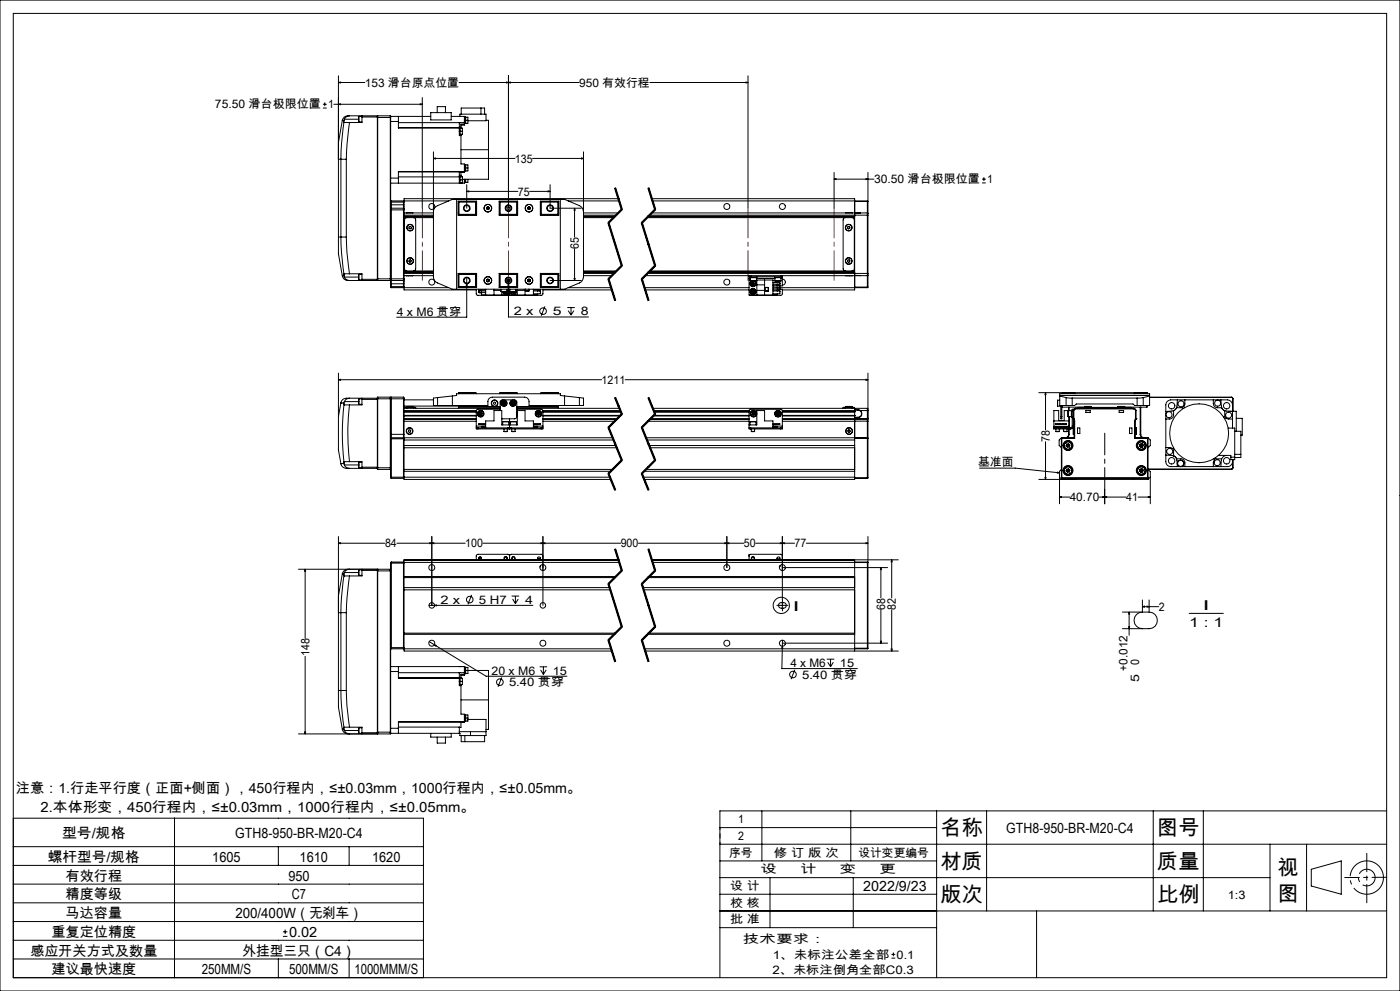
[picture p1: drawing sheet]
<svg xmlns="http://www.w3.org/2000/svg" width="420mm" height="297mm" viewBox="0 0 420 297" stroke-linecap="round" stroke-linejoin="round" font-family="sans-serif">
<g fill="none" stroke="#000" stroke-width=".3">
<path d="M0 0h420v297h-420zM4 4h412v289h-412zM96.9 32.4h1.1M96.9 31.3h1.1M97.4 30.7v1.1M100.2 31.3h26.5M101.5 24.7l.6-.1v.3zM101.5 31.3l.6-.2v.3zM101.5 22.7v48.3M101.5 24.7h8M102.7 36.1l-1.2 6.6v5h.8M102.7 36.1l.5 .1"/>
<path d="M103.2 36.6l-.8 6.6-.1 4.5M103.2 36.6l1.6 .1M103.2 36.2v.4M103.3 35.7l-.1 .5M103.3 35.7h4.3M104.8 34.7h-.2a1.78 1.78 0 0 0-1.9 1.4M104.8 36.7l-.7 6.5-.2 4.5M104.8 34.7l8.4 .1M104.8 34.7l-.8 .2-.7 .8M107.7 34.9v1.6M107.7 34.9h.9M107.7 36.5h.9"/>
<path d="M108.6 34.7v.4M108.6 35.1v1.6h-3.8M108.6 35.1h4.6M113.2 34.8v.4M113.2 35.2v48.4M113.2 35.2h4M113.3 34.7v49.4M113.3 34.7h3.8M113.3 34.7l-.1 .1M117.1 34.7v49.4M117.1 34.7l.1 .5M117.2 35.2v48.8"/>
<path d="M117.2 34.9h12M117.2 36.4h2.3M119.5 34.9v1.5M119.5 36.4v2h18.3M119.5 38.2h18.3M119.5 36.8h19.8M126.1 31.1l.6 .2-.6 .1zM126.7 29.2v33.2M129.2 33.8h6.2v2.1h-6.2zM131.2 33.8v-1.8h2.4v1.8M135.4 34.9h3.9v2.6h-1M137.7 24.7h36"/>
<path d="M137.8 39.3v1.3h.5M137.8 38.3h.2v2h-.2M137.8 38.4v.9M137.8 39.3h.1M137.8 38.2v.2M137.8 36.8h.1M137.8 36.8v1.3M137.8 34.9h.2v-.7h7.8v2h-5.4M137.8 39.3h.9M137.8 38.1v.1M137.8 38.1h.5M138 38.4h.7v.9"/>
<path d="M138.3 38.1v.3M138.4 34.2v-1.8h7v1.8M138.7 39.3v.9h-.7M139.3 37.2h-1v.9M139.3 35.1h1.1v1M139.3 36.1h1.1M139.5 35.1v2M139.7 35.1v1.9l-.4 .1M140.4 36.1v.9h-.7M144.3 32.4v1.8M145.8 36.1h.7v8.8M151.9 24.6l.6 .1-.6 .2z"/>
<path d="M152.5 24.7l.6-.1v.3zM152.5 22.7v39.7M194.9 24.7h29.5M223.8 24.6l.6 .1-.6 .2zM224.4 22.7v39.7M102.3 47.7h1.6M102.3 47.7v23.3M103.9 47.7v23.3M117.2 53.4h2.3M119.5 53.4v1.5M119.5 53h18.3M130 47.5l.6-.2v.4z"/>
<path d="M130 45.5l.1 37.9 .3 .7 .5 .5 4.8 2.1h33.7l5-2.3 .6-1.4v-37.5M130 47.5h24.5M137 59.8v26.9M137.8 51.5h.1M137.8 51.5v1.1M137.8 53v1.9M137.8 52.9l.9 .1v.9M137.8 52.6v.4M137.8 52.6h.5M137.8 53.9h.9M138 52.9v2M138.3 40.2v.4"/>
<path d="M138.3 52.6v.4M138.3 40.6v8.5h1v2.4h-19.8M138.3 54.8v.1M138.3 44.9h8.2M138.7 53.9v.9h-.7M139.3 51.4h-19.8v2M139.3 49.3l.4 .1v1.9h-.4M139.3 51.6h-1v1M139.3 53.7v1.2h-22.1M139.3 50.3h1.1M139.5 49.3v2M139.5 53.7v1"/>
<path d="M139.7 49.4h.7v.9M139.7 53.7v1M140 57.4l.6-.2v.3zM140 55.3v7.1M140 57.4h15.4M140.4 50.3v.9h-.7M140.4 53.7v.9l-1.1 .1M146.5 44.9v8.8h-7.8M158.9 57.4h6.1M159.8 47.5h15.2M164.4 57.2l.6 .2-.6 .1zM165 55.3v7.1h9.4"/>
<path d="M168.1 59.8v26.9M174.4 47.3l.6 .2-.6 .2zM184.4 56.4l2 6.4M184.5 56.4l2 6.4-4 4 4 12.8-4 4 2 6.4M184.7 56.3l1 3.2M185.5 59.5h-64.3v3M185.7 59.5l1 3.2zM194.4 56.4l2 6.4M194.5 56.4l2 6.4-4 4 4 12.8-4 4 2 6.4M194.7 56.3l2 6.4M195.5 59.5h60.9v5M250.2 53.7l.6-.2v.3z"/>
<path d="M250.2 53.7h12M250.2 51.7v10.7M259.8 53.5l.6 .2-.6 .1zM260.4 51.7v12.3M294.6 54.8h1.1M294.6 53.7h1.1M295.2 53.1v1.2M101.5 71v5.1l1.2 6.6M101.5 71h.8M102.3 71h1.6M102.3 71l.1 4.6 .8 6.6M103.9 71l.2 4.5 .7 6.6"/>
<path d="M117.2 60.6h4M117.2 62.9h4M117.2 61.4h4M117.4 62.4v21.7M117.4 60.2v2.2M117.4 62.4h3.6M117.4 60.2h3.6M117.4 62.4l-.2 .1M117.4 60.2l-.2 .2M121 62.4v21.7M121 60.2v2.2M121 62.4l.2 .1"/>
<path d="M121 60.2l.2 .2M121.2 62.5v.4M121.2 62.9v20.7M121.2 65.2h8.8M121.2 64.9h8.8M121.2 63.8h8.8M121.2 60.2h13.4M121.2 64.5h8.8M121.2 64.8h8.8M121.9 63.8h2M122 65.2l-.4 .2-.2 .5v14.7l.2 .4 .4 .2M122.7 68l.4-.2 .3 .3-.1 .4-.3 .1-.3-.2z"/>
<path d="M122.8 78l.3-.1 .3 .2-.1 .4-.4 .1-.2-.3zM124 65.2l.5 .2 .2 .5v14.7l-.2 .4-.5 .2M130 63.5l.4-1.1 .5-.6 4.8-2h33.7l4.8 2 .5 .6 .3 1.1M137.4 63.8h.1M137.4 60.3h5.6v4.2h-5.6zM137.5 60.6v3.9M137.5 60.6h5.2M137.7 60.4v4M137.7 60.4h5.3M137.7 60.4l-.2 .2M137.7 64.4h5.3M142.7 60.6l.2-.2v4l-.2-.2"/>
<path d="M142.7 64.2h-5.2l.2 .2M142.7 60.6v3.6M146 62.2l.1 .4M146.1 62.6l.3 .2M146.4 62l.3 .2M146.4 62l-.4 .2M146.7 62.6l-.3 .2M146.7 62.2v.4M149.8 60.3h5.5v4.2h-5.5zM149.8 60.4h5.5M149.8 64.4h5.5M150 60.6v3.6"/>
<path d="M150 60.6l-.1-.2v4l.1-.2M150 60.6h5M150 64.2h5M155 60.6l.2-.2v4l-.2-.2M155 60.6v3.6M158.4 62.6l.3 .2M158.4 62.2v.4M158.7 62l.3 .2M158.7 62l-.3 .2M159 62.6l-.3 .2M159 62.2v.4M162.1 60.3h5.5v4.2h-5.5z"/>
<path d="M162.1 60.4h5.3M162.1 64.4h5.3M162.3 60.6v3.6M162.3 60.6l-.1-.2v4l.1-.2M162.3 60.6h5.2M162.3 64.2h5.2l-.1 .2M167.4 60.4v4M167.4 60.4l.1 .2M167.5 60.6v3.9M167.5 63.8h.1M170.5 60.2h15.2M172.4 62.4v8.6"/>
<path d="M172.4 74.6v9.5M172.4 62.4l.1 .6h-.3zM175 65.2h9.1M175 64.9h9.4M175 63.8h10.5M175 64.5h9.9M175 64.8h9.5M182.4 66.8l4 12.9M182.7 66.7l4 12.9M186.4 62.7l-4 4M186.4 79.5l-4 4M186.7 62.9l-4 4"/>
<path d="M186.7 79.8l-4 4M192.4 66.8l4 12.9M192.7 66.7l4 12.9M194.1 65.2h62.3M194.4 64.9h62M194.5 64.8h61.9M194.8 64.5h65.4M195.5 63.8h61.9M195.7 60.2h64.5M196.4 62.7l-4 4M196.4 79.5l-4 4M196.7 62.9l-4 4"/>
<path d="M196.7 79.8l-4 4M253.6 65.2l-.4 .2-.3 .5v14.7l.3 .4 .4 .2M253.7 63.8h2M254.3 68l.4-.2 .3 .2-.1 .4-.3 .2-.3-.2zM254.4 77.9h.4l.2 .3-.2 .3-.3 .1-.3-.3zM255.6 65.2l.5 .2 .2 .5v14.7l-.2 .4-.5 .2M256.4 64.5v17.4M256.4 60.4h3.8M257.4 63.9h-1v.6M257.4 63.8h.7M257.4 63.8v.1M258.1 63.8l-.7 .1"/>
<path d="M258.1 63.8h2.1M260.2 64.5h.2M260.2 63.8v.7M260.2 63.8l.2 .2M260.2 60.2v.2M260.2 60.2l.2 .1-.2 .1M260.2 60.4v3.4M260.2 64.5v17.4M260.4 64v.5M260.4 64.5v17.4M102.7 82.7a1.85 1.85 0 0 0 2.1 1.4M103.2 82.2v.4"/>
<path d="M103.2 82.6l.1 .4M103.2 82.6l-.5 .1M103.3 83l.7 .9 .8 .2M103.3 83h4.3M104.8 82.1l-1.6 .1M104.8 82.1h3.8v1.6M107.7 82.2v1.7M107.7 82.2h.9M107.7 83.9h.9M108.6 83.7v.4M108.6 83.7h4.6M113.2 84l-8.4 .1"/>
<path d="M113.2 83.6v.4M113.2 83.6h8M113.2 84l.1 .1M113.3 84.1h3.8M117.2 84v1.1M117.2 85.1l.2 1.1M117.2 84l-.1 .1M117.2 85.8h4M117.2 83.9l.2 .2M117.2 85.1h4M117.4 84.1v2.1M117.4 84.1h3.6"/>
<path d="M117.4 86.2h3.6M121 84.1v2.1M121.2 83.6v.3M121.2 83.9v3h21.7M121.2 81.2h8.8M121.2 81.5h8.8M121.2 82.6h8.8M121.2 86.2h13.4M121.2 81.9h8.8M121.2 81.6h8.8M121.2 83.9l-.2 .2M121.2 86l-.2 .2"/>
<path d="M121.9 82.6l1.9 .1M123.8 82.7h.1M137.4 82.6h.1M137.4 81.9h5.6v4.2h-5.6zM137.5 81.9v4M137.5 85.9h5.2M137.5 85.9l.2 .1M137.7 82.1v3.9M137.7 86h5.3M137.7 82.1l-.2 .1h5.2M137.7 82.1h5.3M140 84.9l.2 .6h-.3z"/>
<path d="M140 83.2v11.9h-21M142.7 82.2l.2-.1v3.9l-.2-.1M142.7 82.2v3.7M142.9 86.7v1.4l.4 .4 9.3-.1M143.6 86.7v.2h2.1M143.6 87.2v.5h2.1M143.6 87.2h2.1M143.8 87.7h.5M144.4 86.9v.3l-.4-.3-.3 .3M144.4 87.7v.7h1.3M145.7 86.7v1.7h14.3v-1.7M146 83.9l.1 .3"/>
<path d="M146.1 84.2l.3 .3M146.4 83.7l.3 .2M146.4 83.7l-.4 .2M146.7 84.2l-.3 .3M146.7 83.9v.3M148.2 86.7v1.7M148.2 87h2.1M149.8 81.9h5.5v4.2h-5.5zM149.8 86h5.5M149.8 82.1h5.5M150 82.2v3.7M150 86v.1"/>
<path d="M150 82.2l-.1-.1v3.9l.1-.1M150 82.2h5M150 85.9h5M150.3 87.3v.1M150.3 87.3h1.8M150.3 86.7v.6M150.3 87.4h1.8M150.5 87.4v1M150.7 86v.1M151.3 87.4v.3M151.3 87.7l.5 .1M151.7 87.4l-.4 .3"/>
<path d="M151.7 87.4l.1 .4M151.8 87.4l.4 .1M152.1 87.3v.1M152.1 86.7v.6M152.1 87.2l.1 .3M152.2 84.2l.2 .3M152.2 84.2h.2M152.2 87.5l-.4 .3M152.2 84.3l.1 .1M152.3 86.7a.88 .88 0 0 1-.2 1.4 .88 .88 0 0 1-1.3-.7 .9 .9 0 0 0 1.3 .8 .9 .9 0 0 0 .2-1.5M152.4 84.2h.1M152.4 83.6v.6"/>
<path d="M152.4 83.9h.5M152.5 84.9l.2 .6h-.3zM152.5 83.2v11.8h24.1M152.9 83.8v.5M152.9 86.7v1.7M153 87.3h.1M153 87.3h1.8M153 86.7v.6M153.1 87.4a.87 .87 0 0 0 1.2 .8 .87 .87 0 0 0 .5-1.3 .89 .89 0 0 1-.5 1.3 .89 .89 0 0 1-1.2-.8zM153.6 87.4v.3M153.6 87.7l.5 .1M154 87.4l-.4 .3"/>
<path d="M154 87.4l.1 .4M154.1 87.4l.4 .2M154.4 86v.1M154.5 87.4v.2M154.5 87.6l-.4 .2M154.8 87.3l-1.8 .1M154.8 86.7v.6M155 82.2l.2-.1v4M155 82.2v3.7M155 86v.1M155 85.9l.2 .1M155.2 86.7v1.7"/>
<path d="M155.2 87h2.3M157.5 86.7v1.7M157.6 86.7v.5h1.1v-.5M157.6 86.7v.5M158.4 84.2l.3 .3M158.4 83.9v.3M158.6 86.7v.5M158.7 83.7l.3 .2M158.7 83.7l-.3 .2M159 84.2l-.3 .3M159 83.9v.3M160 87.2h2.1"/>
<path d="M161.3 86.9v.3l.4-.3 .4 .3M161.3 88v.4h-1.3M162.1 87.2v.3M162.1 81.9h5.5v4.2h-5.5zM162.1 86.7v.2h-2.1M162.1 87.2v.8h-2.1M162.1 86h5.3M162.1 82.1h5.3M162.3 82.2v3.7M162.3 82.2l-.1-.1v3.9l.1-.1M162.3 85.9h5.2M162.9 86.7l-.1 1.5-.3 .3-9.4-.1"/>
<path d="M162.9 86.9h20.7M163.5 91.8l-1.2 2.8M165 84.1h9.4M167.4 82.1v3.9M167.4 82.1l.1 .1h-5.2M167.5 81.9v4M167.5 82.6h.1M167.5 85.9l-.1 .1M170.2 92.2h2.2M170.5 93.1l.8 1.3M170.5 86.2h12.8M171.3 92.2v2.2"/>
<path d="M172.2 93.1l-.9 1.3M172.2 83.5h.3l-.1 .6zM175 81.2h10M175 81.5h9.6M175 82.6h8.6M175 81.9h9.2M175 81.6h9.6M182.4 83.7l2 6.4M182.7 83.6l2 6.4M192.4 83.7l2 6.4M192.7 83.6l2 6.4M193.3 86.2h31.4"/>
<path d="M193.5 82.6h31.2M193.5 86.9h31.2M194.2 81.9h66M194.6 81.6h61.8M194.7 81.5h61.7M194.9 81.2h61.5M224.7 83h.5M224.7 82.6h.5M224.7 83v.5M224.7 82.6v.4M224.7 83.5v4.9h7.2v-4.5h-5M224.7 83.9h.4"/>
<path d="M224.7 83.5h.4M225 83v.2h2v-.2M225.1 84.2h.1M225.1 84.2h1.8M225.1 83.2v1M225.2 84.2h1.7M225.2 82.6v.4M225.2 82.6h9M225.2 83h9M225.4 85.1l.3 .4M225.4 87.1l.1 .5M225.4 87.1l.9 .5"/>
<path d="M225.5 84.2l-.5 .9M225.5 87.6l.4 .2M225.6 84.2l-.6 .9M225.6 84.6h.5M225.6 84.6l-.2 .5M225.6 84.6l.6 .8M225.8 86.9l-.4 .2M225.8 86.9l.5 .2M225.8 86.9l.1 .9M226.1 84.6l.3 .4M226.1 84.6l-.4 .9M226.2 85.4l-.5 .1"/>
<path d="M226.2 84.2a.88 .88 0 0 1 .2 1.5 .88 .88 0 0 1-1.4-.6M226.3 84.2a.9 .9 0 0 1 .1 1.6 .9 .9 0 0 1-1.4-.7M226.3 87.1v.5M226.3 87.1l-.8 .5M226.3 87.6l-.4 .2M226.4 85l-.2 .4M226.4 85l-1 .1M226.9 83.2v1M226.9 83.5h5.6M227 83.9v4.5M227 85.4h2.4M227 87h2.4"/>
<path d="M229.4 83.9v4.5M229.4 86.1h1.1v1.1h-1.1zM229.5 86.2v1M231.9 84.7h2.1v.5M231.9 85.5h2.1v.5h-2.1M231.9 86.4h2.1v.5h-2.1M231.9 87.2h2.1M231.9 85.2h2.1M231.9 84h.6M232.4 83v.2h2v-.2M232.5 84.2h.1M232.5 84.2h1.8"/>
<path d="M232.5 83.2v1M233.2 86.9v.3l.3-.3 .4 .3M233.2 84.2v.5M233.2 86v.4M233.2 88v.4h-1.3M233.2 86.2h27M233.3 84.7h.5M233.9 85.2a.41 .41 0 0 1-.4 .2 .41 .41 0 0 1-.3-.2v.3M234 84.9v.2M234 87.2v.3M234 86.7h.7v1.4l-.4 .4-9.3-.1M234 87.2v.8h-2.1"/>
<path d="M234.2 82.6h.5M234.2 83h.5M234.2 82.6v.4M234.3 83.2v1M234.3 83.5h.4M234.7 83.6a.9 .9 0 0 1 .9 .9 .9 .9 0 0 1-.9 .9M234.7 83v.5M234.7 82.6v.4M234.7 83.5v2.2h-.7M234.7 82.6h22.7M253.7 82.6h.1M255.7 82.6l-1.9 .1"/>
<path d="M256.4 81.9v5h-21.7M256.4 81.9v.6h1M256.4 86h3.8M257.4 82.5l.7 .1M257.4 82.6h.7M257.4 82.5v.1M258.1 82.6h2.1M260.2 81.9h.2M260.2 81.9v.7M260.2 86h.2M260.2 86v.2M260.2 82.6v3.4"/>
<path d="M260.4 81.9v.5M260.4 82.4l-.2 .2M260.4 86l-.2 .2M260.4 82.4v3.6M101.5 113.8l.6-.1v.3zM101.5 111.8v13M101.5 113.8h79M104.8 119.3h-.2a1.92 1.92 0 0 0-2.3 1.4M104.8 119.3a1.71 1.71 0 0 0-1.5 1.1M104.8 119.3h8.4M107.7 119.5l-.1 .9M107.7 119.5v1.7"/>
<path d="M107.7 119.5h.9M108.6 119.3v.4M108.6 119.7h4.6M108.6 119.7v1.7h-3.8M113.2 119.5h8M113.2 119.7v20.3M113.3 119l-.1 .7M113.3 119v21.7M113.3 119h3.8M117.1 119v21.7M117.1 119l.1 12.3M117.4 119v12.2"/>
<path d="M117.4 119h3.6M117.4 119l-.2 .2M121 119v12.2M121 119l.2 .5M121.2 119.8h8.8M121.2 119.5v10.7M131.3 119.2l-1.3 .1v2.2h1.3M131.3 119.2l5.7-.7v-.5h31.1v.5l5.7 .7M131.3 119.2v2.3M135.7 118.7v2.8M137.5 117.9v.1M137.5 117.9h5.4"/>
<path d="M137.7 117.7h5l.2 .2M137.7 117.7v.3M137.7 117.7l-.2 .2M142.9 117.9v.1M149.9 117.9l.1-.2h5l.2 .2M149.9 117.9h5.3M149.9 117.9v.1M155.2 117.9v.1M162.2 117.9h5.3M162.2 117.9v.1M167.4 117.7h-5.1l-.1 .2M167.4 117.7v.3"/>
<path d="M167.4 117.7l.1 .2M167.5 117.9v.1M169.4 118.7v2.8M173.8 119.2l1.2 .1v2.2h-1.2M173.8 119.2v2.3M184.4 119.3l2 4.9M184.5 119.2l2 4.9-4 4 4 9.8-4 4 2 4.9M184.7 119.1l1 2.5M187.5 113.8h72.9M194.4 119.3l2 4.9M194.5 119.2l2 4.9-4 4 4 9.8-4 4 2 4.9M194.7 119.1l2 4.9"/>
<path d="M259.8 113.7l.6 .1-.6 .2zM260.4 111.8v13.7M313.7 117.7l.1 .6h-.3zM313.7 117.7v11.2M317.3 119.9v1.8M317.3 119.9h.6M317.9 118.5h27M317.9 118.7l1.9 .5M318.6 117.9h4M318.6 117.9v.1M318.6 117.9l.1-.2v.3M319.8 119.2l1.9 .1"/>
<path d="M319.8 119.2v2.3M321.7 119.3h19.4M321.7 119.3v2.2M322.6 117.9l-.2-.2v.3M322.6 117.9v.1M340.3 117.9h3.9M340.3 117.9l.1-.2v.3M340.3 117.9v.1M341.1 119.3v2.2M343 119.2l-1.9 .1M343 119.2v2.3M344.1 117.7h-32.5"/>
<path d="M344.1 117.7v.3M344.1 117.7l.1 .2M344.2 117.9v.1M344.9 119h24.5M344.9 119.1h24.5M344.9 118.7l-1.9 .5M353.2 119.8l-.2 2.4M355.5 119.8v1.4l-.4 .6 .2 .4M364 119.8v1.2a1.21 1.21 0 0 0 1.2 1.2h1.3M365.1 119.8h-13.9a1.51 1.51 0 0 0-1.5 1.6v2.7M365.4 119.8h2.8a1.57 1.57 0 0 1 1.5 1.6v6.9M366.3 119.8l.2 2.4"/>
<path d="M369.4 119l.5 .5M369.4 119.1l.4 .4M369.4 119v.1M369.8 119.5h.1M369.8 119.5v3.8M369.9 119.5v3.8M101.5 124.8v10.1l.8 4.1M102.3 139a2.06 2.06 0 0 0 2.5 1.4M102.3 120.7h.1M102.3 120.7l.9 .1M102.3 120.7l-.8 4.1M102.3 139h.1"/>
<path d="M103.2 121.2l1.6 .2M103.2 121.2a75.3 75.3 0 0 0 0 17.3M103.2 120.8v.4M103.2 138.5v.3M103.2 138.8l.1 .5M103.2 138.8l-.9 .2M103.3 120.4l-.1 .4M103.3 139.3l.7 .9 .8 .2M103.3 120.4h4.3M103.3 139.3h4.3M104.8 121.4a71 71 0 0 0 0 17M104.8 138.4l-1.6 .1"/>
<path d="M104.8 138.4h3.8v1.6M107.6 139.3l.1 .9M107.6 120.4l.1 .8M107.7 138.5l-.1 .8M107.7 138.5v1.7M107.7 138.5h.9M107.7 121.2h.9M117.2 131.3v11.9l.2 .2M117.2 131.6h4M117.2 130.2h4M117.4 131.2h3.6M117.4 131.2v12.2"/>
<path d="M117.4 131.2l-.2 .1M121 131.2v12.2M121 131.2l.2 .1M121.2 130.2v1M121.2 131.2v12.5h62M121.2 133.5h63.5M121.2 134.2h63.8M121.2 131.9h62.8M121.2 131.2h62.6M121.2 122.4h28.8M121.2 123.4h21.7M121.2 124.6h21.7"/>
<path d="M121.2 123.5h21.7M121.2 124.5h21.7M121.2 123h21.7M121.2 125.5h21.7M121.2 126.3h21.7M121.2 123.3h21.7M121.2 125.7h21.7M121.2 121.7h16.3M121.4 122.4v-.3h3.3v.3M122 121.9h2M122 121.9v.5M122.1 122.1h1.9"/>
<path d="M122.6 128.9l.4-.1 .2 .3-.1 .4-.3 .1-.3-.3zM124 121.9v.5M131.3 121.5h15.1v-1.1a1.33 1.33 0 0 1 1.3-1.4h9.7a1.39 1.39 0 0 1 1.3 1.4v1.1h15.1M137.5 121.5v.9M137.7 121.8l-.2 .2h12.5M137.7 121.8h12.3M137.7 121.5v.3M142.9 128.2v.3h.5M142.9 128.2h.5M142.9 127.7v.5M142.9 127.7h2.8M143.4 128.5h9"/>
<path d="M143.4 128.2h9M143.4 128.2v.3M143.7 124.1l.3 .4M143.9 123.6l-.2 .5M143.9 123.6l.3 .4M144.2 124l-.5 .1M144.2 124l-.2 .5M144.2 124l.3 .4M144.4 123.5l-.5 .1M144.4 123.5l.3 .4M144.4 123.5l-.2 .5M144.5 124.4l-.5 .1"/>
<path d="M144.7 123.9l-.2 .5M144.7 123.9l-.5 .1M145.7 128.2v-2.1h2.5v-3.1h2.3v4.3h4.7v-4.3h2.3v3.1h2.5v2.1M145.7 127.8h-1.3v.2h1.3M145.7 127h-2.1l2.1 .1M150 122.7h-6.9l-.2 .3v4.7M150 123v-2.6l.3-.4 4.1-.2 .6 .5v4.5l-.2 .5-.3 .2h-4M150.7 120.9h.5M150.7 120.9l.3 .4M150.8 126.4h1.8M150.8 126.4v.9M150.8 126.4h.1"/>
<path d="M150.9 120.4l-.2 .5M150.9 120.4l.6 .9M151 121.3h.5M151.2 129.3h1M151.2 128.5v.8M151.2 120.9l-.2 .4M151.4 120.4l.3 .4M151.4 120.4h-.5M151.4 120.4l-.2 .5M151.7 120.8l-.2 .5M151.7 120.8l-.5 .1M152.2 128.5v.8"/>
<path d="M152.4 128.2h1M152.4 128.5h.5M152.4 128.2v.3M152.6 126.4v.9M152.9 128.5h.5M152.9 125.5v3M153.2 126.4h.1M153.1 126.4h1.8M153.1 126.4v.9M153.2 126.4h1.7M153.4 128.5h8.9M153.4 128.2h8.9"/>
<path d="M153.4 128.2v.3M153.4 120.9l.2 .4M153.4 120.9h.5M153.5 129.3h1M153.5 128.5v.8M153.6 120.4l-.2 .5M153.6 120.4l.3 .5M153.6 121.3h.5M153.9 120.9l-.3 .4M153.9 120.9l.2 .4M154.1 120.4l.3 .4M154.1 120.4h-.5"/>
<path d="M154.1 120.4l-.2 .5M154.4 120.8l-.3 .5M154.4 120.8l-.5 .1M154.5 128.5v.8M154.9 126.4v.9M155 123.4v1.1M155 122.7h7.6l.3 .5v4.5M155 123.6v.7M155 123.8v.4M155 122.4h30.8M155 121.8h12.4M160 127.8h1.3v.2h-1.3"/>
<path d="M160 127h2.1l-2.1 .1M160 127.7h2.9M161.1 123.8v.5M161.1 123.8l.4 .2M161.1 124.3l.5 .2M161.5 123.5l-.4 .3M161.5 123.5l.5 .2M161.5 123.5v.5M161.5 124l.1 .5M161.5 124l.5 .2M162 123.7v.5M162 123.7l-.9 .6"/>
<path d="M162 124.2l-.4 .3M162.3 128.2h.6M162.3 128.2v.3M162.8 123h23.3M162.9 128.2v.3h-.6M162.9 127.7v.5M162.9 123.4h23.3M162.9 124.6h23.2M162.9 123.5h23.4M162.9 124.5h23.3M162.9 125.5h22.2M162.9 126.3h21.5"/>
<path d="M162.9 123.3h23.3M162.9 124.6h23.1M162.9 125.7h22.1M167.4 121.8l.1 .2h-12.5M167.4 121.5v.3M167.5 121.5v.9M182.4 128.2l4 9.8M182.7 128l4 9.9M185.7 121.6l1 2.4zM186.4 124l-4 4M186.4 137.8l-4 4M186.7 124.2l-4 4"/>
<path d="M186.7 138.1l-4 4M192.4 128.2l4 9.8M192.7 128l4 9.9M193.8 131.2h66.4M194 131.9h62.4M194.4 126.3h30.3M194.7 133.5h61.7M195 134.2h61.4M195 125.7h29.7M195.2 125.5h29.5M195.8 122.4h64.4M196 124.6h28.7"/>
<path d="M196.1 124.6h28.6M196.1 123h28.6M196.2 124.5h28.5M196.2 123.3h28.5M196.3 123.4h28.4M196.3 123.5h28.4M196.4 124l-4 4M196.4 137.8l-4 4M196.7 124.2l-4 4M196.7 138.1l-4 4M224.7 128.2h.5M224.7 127.3h2.3v-4.3h2.4v3.1h2.5v2.1"/>
<path d="M225 126.4h.1M225 126.4h.2M225 126.4v.9M225.2 126.4h1.6M225.2 128.2v.3M225.2 128.5h9M225.2 128.2h9M225.4 129.3h1M225.4 128.5v.8M225.6 124.2l.4 .3M225.6 123.7v.5M225.6 123.7l.5 .3"/>
<path d="M226.1 124l-.5 .2M226.1 124l-.1 .5M226.1 124l.3 .3M226.1 123.5l-.5 .2M226.1 123.5l.4 .3M226.1 123.5v.5M226.4 128.5v.8M226.4 124.3l-.4 .2M226.5 123.8l-.1 .5M226.5 123.8l-.4 .2M226.8 126.4h.1M226.8 126.4v.9"/>
<path d="M231.9 127.8h1.3v.2h-1.3M231.9 127h2.1l-2.1 .1M231.9 127.7h2.8M232.9 123.8l.1 .5M232.9 123.8l.5 .2M233 124.3l.4 .2M233.4 123.5l-.5 .3M233.4 123.5l.4 .2M233.4 123.5v.5M233.4 124l-.4 .3M233.4 124v.5M233.4 124l.4 .2"/>
<path d="M233.8 123.7v.5M233.8 123.7l-.4 .3M233.8 124.2l-.4 .3M234.2 128.2h.5M234.2 128.2v.3M234.7 123.3l21.7 .1M234.7 127.7v-4.7l-.2-.3h-9.4l-.4 .3v5.5h.5M234.7 128.2v.3h-.5M234.7 127.7v.5M234.7 123.4h21.7M234.7 124.6h21.7M234.7 123.5h21.7"/>
<path d="M234.7 124.5h21.7M234.7 123h21.7M234.7 125.5h25.5M234.7 125.7h21.7M252.9 122.4v-.3h3.4v.3M253.6 121.9h2M253.6 121.9v.5M253.7 122.1h1.9M254.5 128.8l.4 .1 .2 .3-.2 .3h-.4l-.2-.4zM255.6 121.9v.5M256.4 124.6h-21.7M256.4 123v2.7"/>
<path d="M256.4 125.7v18h-63.1M256.4 123.4h.1M256.4 124.6h.1M256.4 131.3h3.8M256.4 125.2h1M256.4 125.1h1M256.4 125.7h3.8M256.4 122.9h1M257.4 122.8h-1v-.4v.6M257.4 122.9l.7 .2M257.4 122.8l.7 .2M257.4 122.8v.1"/>
<path d="M257.4 125.1v.1M258.1 123.1a1.08 1.08 0 0 1 .3 1.2 1.08 1.08 0 0 1-1 .8M258.1 123a1.18 1.18 0 0 1 .4 1.4 1.18 1.18 0 0 1-1.1 .8M258.1 123h2.1M258.1 123v.1M260.2 131.2v.1M260.2 131.2l.2 .1h-.2M260.2 122.4v.6M260.2 122.4l.2 .1v.5h-.2M260.2 125.5h.2M260.2 125.5v.2M260.2 126.2h.2"/>
<path d="M260.2 125.7v.5M260.2 123v2.5M260.2 126.2v5M260.2 131.3v11.9M260.2 126.2l-25.5 .1M260.4 125.6l-.2 .1M260.4 125.5v.1M260.4 125.6v.6M260.4 126.2v17M313.7 132.4v11.3M316.1 128.2h.5M316.2 126.1h4.5"/>
<path d="M316.3 127.8h4.3v.2h-4.3zM316.6 127l.8 .1zM316.6 128.5h1.3M316.6 128.2h4.6M316.6 128.2v.3M316.8 129.3h1M316.8 128.5v.8M317.3 121.7h.9M317.7 127l.6 .1zM317.8 128.5v.8M317.9 128.5h1M317.9 128.2v.3"/>
<path d="M318.2 124.8v.7h.4v-.7M318.2 124.8h.4M318.2 121.5v3.3M318.4 131.3h.2M318.4 131.3v11.9M318.6 131.3h3.8M318.6 121.5v3.3M318.6 131.3v11.9M318.6 121.8l.1 .2M318.6 127l.5 .1zM318.7 122h6.7M318.7 121.5v.5"/>
<path d="M318.9 128.5h2.3M318.9 128.2v.3M319.1 129.3h1M319.1 128.5v.8M319.4 127l.6 .1zM319.8 121.5h1.9M319.8 121.5h-1.9v-3.5h27v3.5h-1.9M319.8 133.7l.5 .4M320 133.1l-.2 .6M320 133.1l.4 .4M320.1 128.5v.8M320.4 123.1v1.8z"/>
<path d="M320.4 124.8h.1M320.4 133.5l-.1 .6M320.4 133.5l.4 .4M320.4 124.9h1M320.6 130.2a1.02 1.02 0 0 1-1 1M320.6 130.2h.1M320.6 133l.4 .4M320.6 133l-.6 .1M320.6 133l-.2 .5M320.6 122v1M320.6 128.5v1.7M320.7 123v.1"/>
<path d="M320.7 124.9v3.3M320.7 130.2l-.5 1M320.7 122v1.1M320.7 128.5v1.7M320.8 133.9l-.5 .2M321 133.4l-.2 .5M321 133.4l-1.2 .3M321.2 128.2v.3M321.4 123.1l-2.1-.1v3h-1.7v-3h-1.4l-.1 5.5h.5M321.7 123h-.3v2h.3M321.7 127.7l-.5 .5M321.7 127.7h.3"/>
<path d="M321.7 121.5h.7l.5-.4h17l.5 .4h.7M321.7 123.2h.3M321.7 123.2v4.5M322 128.2v2M322 128.2h.1M322 125.5l.2 .8M322 125.5h.1M322 127.7a.84 .84 0 0 1-.8 .8M322 123v-.3h-.3v.5M322 125.5h.2M322 123h.2M322 125.5l.1 .2"/>
<path d="M322 130.2h.2M322 128.2h.2M322 123v4.7M322.1 125.7l.1 .5M322.2 125.5v.1M322.2 123v2.5M322.2 128.2h.1M322.2 125.6l.2 .6M322.2 125.6l-.1 .1M322.2 128.2v2M322.2 130.1v.1M322.2 126.2h.2"/>
<path d="M322.2 131.2l.2 .1M322.2 131.2h-3.8l-.7 .7v1.6l.7 .7M322.2 126.2v5M322.4 126.2v5.1M322.7 122.4v.2M322.7 122.6l-.5 .4M322.7 122.4l-.4 .1-.3 .5M322.7 122.4h17.4M322.7 122.6h17.4M323.3 128.3h.7v1.6h-.7zM324.1 122.1h-.7v.3M324.1 122.1h14.6"/>
<path d="M324.1 122.1v.3M325.4 121.9h2M325.4 121.9v.1M325.4 122h2M325.8 123h1.3v.6h-1.3zM327.4 122l-.1 .1M327.4 121.9v.1M335.4 121.9h2M335.4 122l.1 .1M335.4 122h2M335.4 121.9v.1M335.7 123h1.4v.6h-1.4z"/>
<path d="M337.4 122v.1M337.4 122h6.7M337.4 121.9v.2M338.7 122.1h.7v.3M338.7 122.1v.3M338.8 128.3h.8v1.6h-.8zM340.1 122.6l.5 .4M340.1 122.4v.2M340.1 122.4l.5 .2 .2 .4M340.4 126.2h.2M340.4 131.3h3.8M340.4 126.2v5.1"/>
<path d="M340.6 130.1v.1M340.6 131.2l-.2 .1M340.6 131.2h3.8l.7 .7v1.6l-.7 .7M340.6 126.2v5M340.6 128.2h.1M340.6 125.6l.1 .1M340.6 125.6l-.2 .6M340.6 128.2v2M340.6 130.2h.2M340.6 128.2h.2M340.6 123h.2M340.6 125.5v.1"/>
<path d="M340.6 125.5h.2M340.6 123v2.5M340.7 125.7l-.1 .5M340.8 128.2v2M340.8 125.5h.1M340.8 125.5l-.2 .8M340.8 125.5l-.1 .2M340.8 123v2.5M341.1 121.5h1.9M341.8 133.7l.4 .4M342 133.1l-.2 .6M342 133.1l.8 .8"/>
<path d="M342.1 130.2l.2 .6 .4 .4M342.1 130.2h.1M342.1 122v8.2M342.2 130.2a1.09 1.09 0 0 0 1.1 1M342.2 122v8.2M342.6 133l-.6 .1M342.6 133l.4 .4M342.6 133l-.4 1.1M342.8 133.9l-.6 .2M343 133.4l-.2 .5M343 133.4l-1.2 .3M344.1 121.5v.5"/>
<path d="M344.2 131.3h.2M344.2 121.5l-.1 .5M344.2 131.3v11.9M344.4 131.3v11.9M349.7 134.1l1.7 .1 .4 .3 .3-.2M349.7 124.5v13.9a1.45 1.45 0 0 0 1.5 1.4h2.8M349.7 136.4l2.4 .2M352 136.6a2.91 2.91 0 0 1 1.2 3v.2M352.1 123.1v1.3a1.21 1.21 0 0 1-1.2 1.2h-1.2M352.1 136.6l.9 .9h1.3a1.14 1.14 0 0 1 1.2 1.2v1.1M352.1 123.1l-2.4 .2M352.4 134.7l-.3 .2v1.7"/>
<path d="M352.4 122.9l-.3 .2M353 122.2l-.9 .9M353 122.2h1.7l.2 .2M353 122.2l-.2 .3M364.1 137.5l.2 .3-.3 .8v1.2M364.6 137.2l.1 .3h1.8M366.5 137.5l-.2 2.3M366.5 122.2l.9 .9M366.5 122.2l.2 .4M367.1 122.9l.3 .2M367.4 125.4l.3-.2 .6 .4h1.4M367.4 123.1v1.7l-.3 .2"/>
<path d="M367.4 123.1l2.3 .2M368 136.5a1.64 1.64 0 0 0-1.5 1M368.4 128.3h2v9.5h-1.1v-1.3h-3.7M368.7 123.3h2.2v6M369.3 137h1.1M369.7 137.8a1.63 1.63 0 0 1-1.5 2h-13.9M369.8 137.8v2.4M369.9 137.8v2.4M370.4 129.3h1.9v7.8h-1.9M370.4 136.2h1.9M370.9 125.4h1.8v5h-.4M104.8 140.4h8.4"/>
<path d="M107.7 140.2h.9M108.6 140v.4M108.6 140h4.6M113.2 140l.1 .7M113.2 140.2h4M113.3 140.7h3.8M117.2 142.9h4M117.2 140.6l-.1 .1M117.4 143.4h3.6M121.2 140.7h62.6M121.2 141.2h62M121.2 143h61.8"/>
<path d="M121.2 143.2l-.2 .2M182.4 142l2 4.9M182.7 141.9l2 4.9M192.4 142l2 4.9M192.7 141.9l2 4.9M193 143h63.4M193.2 141.2h63.2M193.8 140.7h62.6M256.4 143.2h3.8M256.4 143.4h3.8M260.2 143.2v.2M260.2 143.2h.2"/>
<path d="M260.4 143.2l-.2 .2M293.9 140.3h10.7l13.3 1.4M313.5 143.1h.3l-.1 .6zM317.3 141.5l.6 .2-.7 .1zM317.9 149l.6-.2v.3zM317.9 149h3M317.9 143l.6 .7M318.4 143.2h.2M318.4 143.2l.2 .2M318.4 140.7l-.5 .5v9.8M318.6 143.2v.2M318.6 143.2h25.6"/>
<path d="M318.6 143.4h25.6M319.8 141.1l.5 .5M320 140.6l-.2 .5M320 140.6l.8 .8M320.4 141l-.6 .1M320.4 141l-.1 .6M320.6 140.5l-.6 .1M320.6 140.5l.4 .4M320.6 140.5l-.2 .5M320.8 141.4l-.5 .2M321 140.9l-.2 .5M321 140.9l-.6 .1"/>
<path d="M323.1 143.4l-.4 .3M329.7 149h8.2M330.8 148.8l.6 .2-.6 .1zM331.4 149l.6-.2v.3zM331.4 146.6v4.4M339.7 143.4l.4 .3M341.4 149h3.7M341.8 141.1l.4 .5M342 140.6l-.2 .5M342 140.6l.4 .4M342.4 141l-.6 .1M342.4 141l-.2 .6"/>
<path d="M342.4 141l.4 .4M342.6 140.5l.4 .4M342.6 140.5l-.6 .1M342.6 140.5l-.2 .5M342.8 141.4l-.6 .2M343 140.9l-.2 .5M343 140.9l-.6 .1M344.2 143.2h.2M344.2 143.2v.2M344.4 143.2l-.2 .2M344.4 140.6h25M344.5 148.8l.6 .2-.6 .1z"/>
<path d="M345.1 143l-.7 .7h-32.8M369.4 140.7h-25l.7 .7v9.6M369.4 140.6v.1M369.8 140.2l-.4 .4M369.8 140.2h.1M369.9 140.2l-.5 .5M91.5 170.6l.2 .6h-.3zM91.5 170.6v20.8M101.5 162.8l.6-.1v.2zM101.5 160.8v46.1M101.5 162.8h14M102.7 172l-1.2 6.6v5h.8"/>
<path d="M102.7 172h.5M103.2 172.5l-.8 6.6-.1 4.5M103.2 172.5l1.6 .1M103.2 172v.5M103.3 171.6a1.68 1.68 0 0 1 1.5-1h-.2a1.7 1.7 0 0 0-1.9 1.4M103.3 171.6l-.1 .4M103.3 171.6h4.3M104.8 172.6l-.7 6.5-.2 4.5M107.7 170.8v1.6M107.7 170.8h.9M107.7 172.4h.9M108.6 170.6v.4"/>
<path d="M108.6 171v1.6h-3.8M108.6 171h4.6M113.2 170.6v.1M113.2 170.7v49.1M113.2 170.7v.4M113.2 171.1v48.3M113.2 171.1h4M117.1 170.6v49.4M117.1 170.6h-27.6M117.1 170.6l.1 .1M117.2 168.8h4M117.4 168.4l-.2 .2v50.8"/>
<path d="M117.4 168.4v26M117.4 168.4h3.6M121 168.4v26M121 168.4l.2 .2M121.2 172.8h63.6M121.2 173.1h63.2M121.2 168.6h64.5M121.2 167.9h64.4M121.2 176.8h61.9M128.9 162.7l.6 .1-.6 .1zM129.5 162.8l.6-.1v.2zM129.5 160.8v20.6"/>
<path d="M139.6 162.8h-20.5M141.5 178.3l-1.1 2.8M143.6 167.2v.2M143.7 167.5h.7M143.8 167h.5M144.4 167.2v.2M151.5 167.8a.5 .5 0 0 1-.2-.8 .5 .5 0 0 1 .8 0 .5 .5 0 0 1-.2 .8M152.6 166.2h.5M152.9 166.2v1.6M153.5 178.6h2.3M153.8 179.5l.8 1.4M153.8 167.8a.5 .5 0 0 1-.2-.8 .5 .5 0 0 1 .8 0 .5 .5 0 0 1-.2 .8"/>
<path d="M154.6 178.6v2.3M155.5 179.5l-.9 1.4M161.3 167.2v.2M161.3 167.5h.8M162.1 169.6l-.1 .3M162.1 167.2v.2M162.1 169.6v.2M162.3 162.7l.6 .1-.6 .1zM162.9 166.6l-.6-.5h-8.9l-.5 .5-.5-.5h-9l-.5 .4v1.3M162.9 162.8l.6-.1v.2zM162.9 160.8v20.6M182.4 175.1l4 12.8"/>
<path d="M182.7 174.9l4 12.9M182.9 176.1h-61.7M184.4 164.6l2 6.5M184.5 164.6l2 6.4-4 4 4 12.8-4 4 2 6.5M184.7 164.5l1 3.2M185.5 167.8h-64.3v27.3h62.4M185.7 167.7l1 3.2zM186.2 162.8h-41.3M186.4 170.9l-4 4M186.7 171.1l-4 4M191.5 162.8h31.7M192.4 175.1l4 12.8"/>
<path d="M192.7 174.9l4 12.9M192.9 176.1h63.5M193.1 176.8h63.3M194.4 164.6l2 6.5M194.5 173.1h61.9M194.5 164.6l2 6.4-4 4 4 12.8-4 4 2 6.5M194.7 164.5l2 6.4M194.8 172.8h61.6M195.5 167.8h74M195.5 167.9h60.9M195.8 168.6h60.6M196.4 170.9l-4 4"/>
<path d="M196.7 171.1l-4 4M217.5 162.7l.6 .1-.6 .1zM218.1 162.8l.6-.1v.2zM218.1 160.8v9.3M224.7 166.6l.5-.5h9l.5 .5M225 166.2h-.3v1.6M225.7 167.8a.5 .5 0 0 1-.2-.8 .5 .5 0 0 1 .8 0 .5 .5 0 0 1-.2 .8M226.7 162.8h11.7M233.2 167.2v.2M233.2 167.5h.7M234 169.6l-.2 .3M234 167.2v.2"/>
<path d="M234 169.6v.2M234.1 162.7l.6 .1-.6 .1zM234.7 160.8v19M234.7 162.8l.6-.1v.2zM234.7 170.1h31.6M241.9 162.8h18.5M256.4 167.8v27.3M256.4 168.6h3.8M256.4 168.4h3.8M259.8 162.7l.6 .1-.6 .1zM260.2 168.4l.2 .2h-.2M260.2 168.4v.2"/>
<path d="M260.2 168.6v25.7M260.4 160.8v33.5M264.3 170.1v9.1M264.3 170.1l.1 .6h-.3zM267.5 167.8v11.4M267.5 167.8l.2 .6h-.4zM342.7 179.8v3.6a2.49 2.49 0 0 0-2.5 2.5 2.49 2.49 0 0 0 2.5 2.5M344.7 179.8v3.6M91.5 196.7v23.3M102.3 183.6h1.6M102.3 183.6v23.3M103.9 183.6v23.3"/>
<path d="M117.2 199.8h2.3M117.2 194h4M117.2 194.3l.2 .1M117.4 194.4h3.6M119.5 199.8v1.5M119.5 199.8h19.8v2.6h-1M121.2 194.4h62.1M121.2 190.1h63.1M121.2 189.8h63.4M121.2 194.3l-.2 .1M128.7 181.4h31.2M128.8 192.3l1.5 .9"/>
<path d="M130.3 193.2l.6 .2-.2 .3zM130.3 193.2l15.5 9.5h24.3M130.4 181.4l.6-.1v.3zM137.8 199.8h.2M138 199.8h.1M139.3 200h.4v1.9h-.4M139.5 200v1.9M161.9 199.8h2.2M163 199.8v2.3M182.4 191.9l2 6.4M182.7 191.8l2 6.4M186.4 187.7l-4 4"/>
<path d="M186.7 188l-4 4M192.4 191.9l2 6.4M192.7 191.8l2 6.4M193.3 194.4h66.9M193.5 195.1h76M194.3 190.1h62.1M194.6 189.8h61.8M196.4 187.7l-4 4M196.7 188l-4 4M233.8 180.8l1.3-.2a.83 .83 0 0 1 .8 .8 .83 .83 0 0 1-.8 .9 1.18 1.18 0 0 1-1.5-.6zM233.9 181.4h1.6M234.7 193.7l.1 .6h-.3z"/>
<path d="M234.7 192.8h31.6M234.7 180.6v1.7M234.7 191.9l-.1 8.5h22.6M248 197.6h2.3M248.3 198.5l.9 1.3M249.2 197.6v2.2M250 198.5l-.8 1.3M256.4 194.3h3.8M260.2 194.3v.1M260.2 194.3h.2M260.4 194.3l-.2 .1M264.1 192.2h.3l-.1 .6z"/>
<path d="M264.3 182.7v10.1M267.3 194.5h.4l-.2 .6zM267.5 182.7v12.4M336.7 183.4h8M338.6 187.8h.3l-.2 .6zM338.7 183.4v7M338.7 183.4l.2 .6h-.3zM342.7 181.8l.6-.2v.4zM342.7 181.8h4.9M344.1 181.6l.6 .2-.6 .2zM344.7 183.4a2.49 2.49 0 0 1 2.5 2.5 2.49 2.49 0 0 1-2.5 2.5h-8M356.8 183.8h10.2"/>
<path d="M89.5 220h27.6M91.4 219.4h.3l-.2 .6zM101.5 206.9v5l1.2 6.6M101.5 206.9h.8M102.3 206.9l.1 4.6 .8 6.5M102.3 206.9h1.6M102.7 218.5a1.84 1.84 0 0 0 2.1 1.5 1.81 1.81 0 0 1-1.5-1.1M103.2 218v.5M103.2 218.5l.1 .4M103.2 218.5h-.5M103.3 218.9h4.3M103.9 206.9l.2 4.5 .7 6.5"/>
<path d="M104.8 217.9l-1.6 .1M104.8 217.9h3.8v1.7M107.7 218.1v1.7M107.7 219.8h.9M107.7 218.1h.9M108.6 219.6v.4M108.6 219.6h4.6M113.2 219.8v.2M113.2 219.4v.4M113.2 219.4h4M117.2 219.4l-.1 .6M117.2 201.3h2.3"/>
<path d="M117.2 218.3h2.3M119.5 201.3v2l18.5-.1v2h-.2M119.5 218.3v1.5M119.5 203.1h18.3M119.5 217.9h18.3M119.5 201.6h19.8M129.2 219.8v1.1h6.2v-1.1M137.8 204.2v1.3h.5M137.8 203.1v1.1M137.8 201.6h.1M137.8 201.6v1.5M137.8 201.6v.1"/>
<path d="M137.8 217.9v1.9M137.8 204.2h.9M137.8 219.3h8M137.8 203h.5M138 203.3h.7v.9M138.3 205.1v.4M138.3 203v.3M138.3 205.5v8.5h1v2.3M138.3 209.8h8.2M138.7 204.2v.9h-.7M139.3 216.3l-19.8 .1M139.3 214.2h.4v2h-.2"/>
<path d="M139.3 200.9h7.2v8.9M139.3 216.5h-1v1.5l-.5-.1M139.3 202.1h-1v.9M139.3 216.3h-19.8v2M139.3 215.2h1.1M139.5 214.2l-.2 2M139.7 214.3h.7v.9M139.7 200h.7v1.9h-.7M140.4 215.2v.9h-.7M140.4 215.6h5.4v4.8h-7.8v-.6h-20.8M141.1 219.3v1.1M146.5 209.8v8.8h-.7"/>
<path d="M150.5 203l-1.1 2.8M162.2 200.8l.8 1.3M163.9 200.8l-.9 1.3M238.4 200.7l-1.1 2.8M131.2 220.9v1.8h2.4v-1.8M138.4 220.4v1.9h7v-1.9M139.5 220.4v1.9M4 245.2h123v47.8M4 253.7h123M4 259.4h123M52.4 245.2v47.8M83.5 253.7v5.7"/>
<path d="M104.7 253.7v5.7M216 253h200M216 248h65M216 258h65M228.6 243v15M255.2 243v15M281 243v50M296 243v30M346 243v30M361 243v30M381 253v20M392 253v20"/>
<path d="M416 243h-200v50M4 265h123M4 270.6h123M4 276.2h123M84.9 279.3h1.3M85.5 278.6v1.3M216 278h65M216 273h200M216 263h165M216 268h65M231 263v15M256 263v15"/>
<path d="M311 273v20M393.4 260.5l9-2.5v10l-9-2.5zM4 281.8h123M4 287.4h123M83.5 287.4v5.6M84.9 280.6h1.3M104.7 287.4v5.6M267.4 287.2h1.2M267.4 286h1.2M268 285.5v1.1"/>
<circle cx="123" cy="68.2" r="1"/>
<circle cx="123" cy="78.2" r=".95"/>
<circle cx="123" cy="68.2" r=".95"/>
<circle cx="123" cy="78.2" r=".99"/>
<circle cx="129.5" cy="61.9" r=".91"/>
<circle cx="140" cy="62.4" r="1.01"/>
<circle cx="140" cy="62.4" r=".83"/>
<circle cx="146.3" cy="62.4" r="1.15"/>
<circle cx="146.4" cy="62.4" r="1.13"/>
<circle cx="152.5" cy="62.4" r=".83"/>
<circle cx="152.5" cy="62.4" r=".42"/>
<circle cx="152.5" cy="62.4" r="1"/>
<circle cx="158.7" cy="62.4" r="1.14"/>
<circle cx="158.7" cy="62.4" r="1.12"/>
<circle cx="165" cy="62.4" r="1.01"/>
<circle cx="165" cy="62.4" r=".84"/>
<circle cx="218.1" cy="61.9" r=".91"/>
<circle cx="234.7" cy="61.9" r=".9"/>
<circle cx="254.6" cy="68.2" r=".99"/>
<circle cx="254.6" cy="78.2" r="1"/>
<circle cx="254.6" cy="68.2" r=".95"/>
<circle cx="254.6" cy="78.2" r=".95"/>
<circle cx="129.5" cy="84.5" r=".9"/>
<circle cx="140" cy="84" r=".83"/>
<circle cx="140" cy="84.1" r="1"/>
<circle cx="146.3" cy="84" r="1.15"/>
<circle cx="146.4" cy="84.1" r="1.13"/>
<circle cx="152.5" cy="84" r=".83"/>
<circle cx="152.5" cy="84.1" r=".43"/>
<circle cx="152.6" cy="84" r="1"/>
<circle cx="158.7" cy="84" r="1.14"/>
<circle cx="158.7" cy="84.1" r="1.12"/>
<circle cx="162.9" cy="93.2" r=".99"/>
<circle cx="165" cy="84.1" r=".84"/>
<circle cx="165" cy="84.1" r="1.01"/>
<circle cx="218" cy="84.5" r=".9"/>
<circle cx="225.9" cy="87.4" r=".87"/>
<circle cx="225.9" cy="87.4" r=".9"/>
<circle cx="122.9" cy="129.2" r=".96"/>
<circle cx="122.9" cy="129.2" r="1"/>
<circle cx="144.2" cy="124" r=".99"/>
<circle cx="144.2" cy="124" r=".87"/>
<circle cx="144.2" cy="124" r=".91"/>
<circle cx="148.4" cy="120.8" r=".33"/>
<circle cx="148.4" cy="120.9" r=".9"/>
<circle cx="148.4" cy="120.8" r="1"/>
<circle cx="151.2" cy="120.9" r=".87"/>
<circle cx="151.2" cy="120.8" r=".9"/>
<circle cx="153.8" cy="120.9" r=".87"/>
<circle cx="153.9" cy="120.8" r=".9"/>
<circle cx="161.5" cy="124" r=".9"/>
<circle cx="161.5" cy="124" r=".87"/>
<circle cx="161.5" cy="124" r="1"/>
<circle cx="226" cy="124" r=".91"/>
<circle cx="226" cy="124" r=".87"/>
<circle cx="226.1" cy="124" r="1"/>
<circle cx="233.4" cy="124" r=".9"/>
<circle cx="233.4" cy="124" r=".87"/>
<circle cx="233.4" cy="124" r="1"/>
<circle cx="254.7" cy="129.2" r="1"/>
<circle cx="254.7" cy="129.2" r=".95"/>
<circle cx="320.4" cy="133.5" r="1.13"/>
<circle cx="320.4" cy="133.5" r="1.16"/>
<circle cx="320.4" cy="133.5" r="1.5"/>
<circle cx="320.4" cy="133.5" r="1.33"/>
<circle cx="342.4" cy="133.5" r="1.17"/>
<circle cx="342.4" cy="133.5" r="1.51"/>
<circle cx="342.4" cy="133.5" r="1.13"/>
<circle cx="342.4" cy="133.5" r="1.34"/>
<circle cx="350.7" cy="124.3" r=".92"/>
<circle cx="350.9" cy="135.3" r=".91"/>
<circle cx="351.5" cy="121.6" r=".96"/>
<circle cx="351.5" cy="138.1" r=".97"/>
<circle cx="354.2" cy="138.9" r=".92"/>
<circle cx="354.2" cy="138.9" r=".98"/>
<circle cx="354.3" cy="121" r=".93"/>
<circle cx="359.7" cy="129.9" r="8.8"/>
<circle cx="365.2" cy="138.7" r=".92"/>
<circle cx="365.3" cy="120.8" r=".91"/>
<circle cx="368" cy="121.6" r=".95"/>
<circle cx="368" cy="138.1" r=".97"/>
<circle cx="368.6" cy="124.4" r=".91"/>
<circle cx="320.4" cy="141" r="1.13"/>
<circle cx="320.4" cy="141" r="1.16"/>
<circle cx="320.4" cy="141" r="1.32"/>
<circle cx="320.4" cy="141" r="1.5"/>
<circle cx="342.4" cy="141" r="1.33"/>
<circle cx="342.4" cy="141" r="1.51"/>
<circle cx="342.4" cy="141" r="1.13"/>
<circle cx="129.5" cy="170.1" r=".9"/>
<circle cx="140.9" cy="179.7" r=".99"/>
<circle cx="144" cy="167.3" r=".42"/>
<circle cx="151.7" cy="167.3" r=".41"/>
<circle cx="154" cy="167.3" r=".4"/>
<circle cx="161.7" cy="167.3" r=".42"/>
<circle cx="162.9" cy="170.1" r=".89"/>
<circle cx="218.1" cy="170.1" r=".9"/>
<circle cx="225.9" cy="167.3" r=".4"/>
<circle cx="233.5" cy="167.3" r=".42"/>
<circle cx="234.7" cy="170.1" r=".89"/>
<circle cx="129.5" cy="181.4" r=".83"/>
<circle cx="129.5" cy="192.8" r=".91"/>
<circle cx="162.9" cy="192.8" r=".9"/>
<circle cx="162.9" cy="181.4" r=".82"/>
<circle cx="218.1" cy="192.8" r=".91"/>
<circle cx="234.4" cy="181.4" r="2.45"/>
<circle cx="234.7" cy="192.8" r=".9"/>
<circle cx="150" cy="204.4" r=".99"/>
<circle cx="237.9" cy="202.2" r=".98"/>
</g>
<path d="M412.4 262.3a2.5 2.5 0 0 0-4.1-1.1 2.5 2.5 0 0 0 1 4.2 2.5 2.5 0 0 0 3.2-2.9l-.1-.2" fill="none" stroke="#000" stroke-width=".3" stroke-dasharray="30.5 1.3 1.3 1.3" stroke-dashoffset="24.5" stroke-linecap="butt"/>
<path d="M414.8 261.5a5 5 0 0 0-8.3-2 5 5 0 0 0 2.2 8.3 5 5 0 0 0 6.2-6l-.1-.3" fill="none" stroke="#000" stroke-width=".3" stroke-dasharray="30.5 1.3 1.3 1.3" stroke-dashoffset="16.7" stroke-linecap="butt"/>
<g fill="none" stroke="#000" stroke-width=".3" stroke-dasharray="6.3 1.3 1.3 1.3 5.1">
<path d="M184.5 56.4l2 6.4M194.5 56.4l2 6.4M186.5 62.8l-4 4M186.5 79.6l-4 4M196.5 62.8l-4 4M196.5 79.6l-4 4M182.5 83.6l2 6.4M192.5 83.6l2 6.4M184.5 119.2l2 4.9M194.5 119.2l2 4.9M186.5 124.1l-4 4M186.5 137.9l-4 4"/>
<path d="M196.5 124.1l-4 4M196.5 137.9l-4 4M182.5 141.9l2 4.9M192.5 141.9l2 4.9M184.5 164.6l2 6.4M186.5 171l-4 4M194.5 164.6l2 6.4M196.5 171l-4 4M182.5 191.8l2 6.5M186.5 187.8l-4 4M192.5 191.8l2 6.5M196.5 187.8l-4 4"/>
</g>
<path d="M182.5 66.8l4 12.8M192.5 66.8l4 12.8M182.5 175l4 12.8M192.5 175l4 12.8" fill="none" stroke="#000" stroke-width=".3" stroke-dasharray="6.3 1.3 1.3 1.3 5.1" stroke-dashoffset="4.1"/>
<path d="M182.5 128.1l4 9.8M192.5 128.1l4 9.8" fill="none" stroke="#000" stroke-width=".3" stroke-dasharray="6.3 1.3 1.3 1.3 5.1" stroke-dashoffset="5.5"/>
<path d="M331.4 129.8v16.8" fill="none" stroke="#000" stroke-width=".3" stroke-dasharray="30.5 1.3 1.3 1.3" stroke-dashoffset="24"/>
<path d="M233.9 181.4h-.8M234.7 182.3v.8M234.7 180.6v-.8M235.6 181.4h.8" fill="none" stroke="#000" stroke-width=".3" stroke-dasharray="30.5 1.3 1.3 1.3"/>
<path d="M410 255.7v14.9" fill="none" stroke="#000" stroke-width=".3" stroke-dasharray="30.5 1.3 1.3 1.3" stroke-dashoffset="25"/>
<path d="M403.4 263l12.6-.1" fill="none" stroke="#000" stroke-width=".3" stroke-dasharray="30.5 1.3 1.3 1.3" stroke-dashoffset="26.1"/>
<path d="M216 248v5" fill="none" stroke="#000" stroke-width=".3" stroke-dasharray="30.5 1.3 1.3 1.3" stroke-dashoffset="29.9"/>
<path d="M126.7 84v-21.6M152.5 84v-21.6M224.4 84v-21.6M250.2 84v-21.6" fill="none" stroke="#f00" stroke-width=".3" stroke-dasharray="30.5 1.3 1.3 1.3" stroke-dashoffset="21.6"/>
<g fill="#000">
<path d="M317.3 141.5l.6 .2-.7 .1z"/>
<path d="M151.9 24.6l.6 .1-.6 .2zM101.5 24.7l.6-.1v.3zM259.8 53.5l.6 .2-.6 .1zM250.2 53.7l.6-.2v.3zM223.8 24.6l.6 .1-.6 .2zM152.5 24.7l.6-.1v.3zM259.8 162.7l.6 .1-.6 .1zM234.7 162.8l.6-.1v.2zM344.1 181.6l.6 .2-.6 .2zM342.7 181.8l.6-.2v.4z"/>
<path d="M172.4 62.4l.1 .6h-.3zM172.2 83.5h.3l-.1 .6zM264.3 170.1l.1 .6h-.3zM264.1 192.2h.3l-.1 .6zM267.5 167.8l.2 .6h-.4zM267.3 194.5h.4l-.2 .6z"/>
<path d="M101.5 113.8l.6-.1v.3zM259.8 113.7l.6 .1-.6 .2zM140 57.4l.6-.2v.3zM164.4 57.2l.6 .2-.6 .1zM130 47.5l.6-.2v.4zM174.4 47.3l.6 .2-.6 .2zM140 84.9l-.1 .6h.3zM152.5 84.9l-.1 .6h.3zM101.5 31.3l.6-.2v.3zM126.1 31.1l.6 .2-.6 .1zM101.5 162.8l.6-.1v.2zM128.9 162.7l.6 .1-.6 .1zM130.3 193.2l.4 .5 .2-.3zM234.7 193.7l-.2 .6h.3zM130.4 181.4l.6 .2v-.3z"/>
<path d="M313.5 143.1h.3l-.1 .6zM313.7 117.7l.1 .6h-.3zM91.4 219.4h.3l-.2 .6zM91.5 170.6l.2 .6h-.3z"/>
<path d="M317.9 149l.6-.2v.3zM330.8 148.8l.6 .2-.6 .1zM331.4 149l.6-.2v.3zM344.5 148.8l.6 .2-.6 .1z"/>
<path d="M129.5 162.8l.6-.1v.2zM162.3 162.7l.6 .1-.6 .1z"/>
<path d="M162.9 162.8l.6-.1v.2zM217.5 162.7l.6 .1-.6 .1z"/>
<path d="M218.1 162.8l.6-.1v.2zM234.1 162.7l.6 .1-.6 .1z"/>
<path d="M338.7 183.4l.2 .6h-.3zM338.6 187.8h.3l-.2 .6z"/>
</g>
<g font-size="6.3">
<text x="282.1" y="250.3">名称</text>
<text x="347.1" y="250.3">图号</text>
<text x="282.1" y="260.3">材质</text>
<text x="347.1" y="260.3">质量</text>
<text x="383.3" y="262.1">视</text>
<text x="383.3" y="269.9">图</text>
<text x="282.1" y="270.3">版次</text>
<text x="347.1" y="270.3">比例</text>
</g>
<g font-size="4.2">
<text x="4.8" y="237.6">注意：1.行走平行度（正面+侧面），450行程内，≤±0.03mm，1000行程内，≤±0.05mm。</text>
<text x="12.2" y="243.3">2.本体形变，450行程内，≤±0.03mm，1000行程内，≤±0.05mm。</text>
<text x="18.6" y="251.3">型号/规格</text>
<text x="70.6" y="251.3">GTH8-950-BR-M20-C4</text>
<text x="301.9" y="249.5">GTH8-950-BR-M20-C4</text>
<text x="14.4" y="258.3">螺杆型号/规格</text>
<text x="19.7" y="263.9">有效行程</text>
<text x="63.7" y="258.3">1605</text>
<text x="86.5" y="263.9">950</text>
<text x="89.9" y="258.3">1610</text>
<text x="111.7" y="258.3">1620</text>
<text x="19.7" y="269.5">精度等级</text>
<text x="87.6" y="269.5">C7</text>
<text x="259" y="267">2022/9/23</text>
<text x="19.7" y="275.2">马达容量</text>
<text x="70.6" y="275.2">200/400W（无刹车）</text>
<text x="15.4" y="280.8">重复定位精度</text>
<text x="86.7" y="280.8">0.02</text>
<text x="9.1" y="286.4">感应开关方式及数量</text>
<text x="72.7" y="286.4">外挂型三只（C4）</text>
<text x="15.5" y="292">建议最快速度</text>
<text x="60.5" y="292">250MM/S</text>
<text x="86.7" y="292">500MM/S</text>
<text x="106.4" y="292">1000MMM/S</text>
</g>
<g font-size="4.1">
<text x="237.9" y="183">I</text>
<text x="360.9" y="182.7">I</text>
<text x="356.8" y="187.9">1 : 1</text>
</g>
<g font-size="3.5">
<text x="109.5" y="26">153 滑台原点位置</text>
<text x="173.7" y="26">950 有效行程</text>
<text x="64.5" y="32.5">75.50 滑台极限位置 1</text>
<text x="154.5" y="48.7">135</text>
<text x="155.4" y="58.6">75</text>
<text x="262.2" y="54.9">30.50 滑台极限位置 1</text>
<text x="173.7" y="74.6" transform="rotate(-90 173.7 74.6)">65</text>
<text x="119" y="94.6">4 x M6 贯穿</text>
<text x="154.1" y="94.5">2 x</text>
<text x="165.9" y="94.5">5</text>
<text x="174.2" y="94.5">8</text>
<text x="180.5" y="115.1">1211</text>
<text x="314.9" y="132.4" transform="rotate(-90 314.9 132.4)">78</text>
<text x="293.4" y="139.7">基准面</text>
<text x="320.9" y="150.2">40.70</text>
<text x="337.9" y="150.2">41</text>
<text x="115.5" y="164">84</text>
<text x="139.6" y="164">100</text>
<text x="186.2" y="164">900</text>
<text x="223.2" y="164">50</text>
<text x="238.4" y="164">77</text>
<text x="132.1" y="180.9">2 x</text>
<text x="143.7" y="180.9">5 H7</text>
<text x="157.5" y="180.9">4</text>
<text x="265.6" y="182.7" transform="rotate(-90 265.6 182.7)">68</text>
<text x="268.8" y="182.7" transform="rotate(-90 268.8 182.7)">82</text>
<text x="347.7" y="183.1">2</text>
<text x="92.8" y="196.7" transform="rotate(-90 92.8 196.7)">148</text>
<text x="147.5" y="202.2">20 x M6</text>
<text x="165.8" y="202.2">15</text>
<text x="237.1" y="199.9">4 x M6</text>
<text x="240.6" y="203.4">5.40 贯穿</text>
<text x="252" y="199.9">15</text>
<text x="338.3" y="201" transform="rotate(-90 338.3 201)">+0.012</text>
<text x="341.8" y="199.2" transform="rotate(-90 341.8 199.2)">0</text>
<text x="152.7" y="205.7">5.40 贯穿</text>
<text x="341.8" y="204.5" transform="rotate(-90 341.8 204.5)">5</text>
<text x="221.4" y="246.8">1</text>
<text x="221.4" y="251.8">2</text>
<text x="218.8" y="256.8">序号</text>
<text x="232.2" y="256.8">修 订 版 次</text>
<text x="257.5" y="256.8">设计变更编号</text>
<text x="228.2" y="261.8">设</text>
<text x="240.1" y="261.8">计</text>
<text x="252" y="261.8">变</text>
<text x="263.9" y="261.8">更</text>
<text x="219.1" y="266.7">设 计</text>
<text x="368.3" y="269.3">1:3</text>
<text x="219.1" y="271.7">校 核</text>
<text x="219.1" y="276.7">批 准</text>
<text x="222.9" y="282.7">技术要求：</text>
<text x="231.8" y="287.3">1、未标注公差全部 0.1</text>
<text x="231.7" y="291.8">2、未标注倒角全部C0.3</text>
</g>
</svg>
